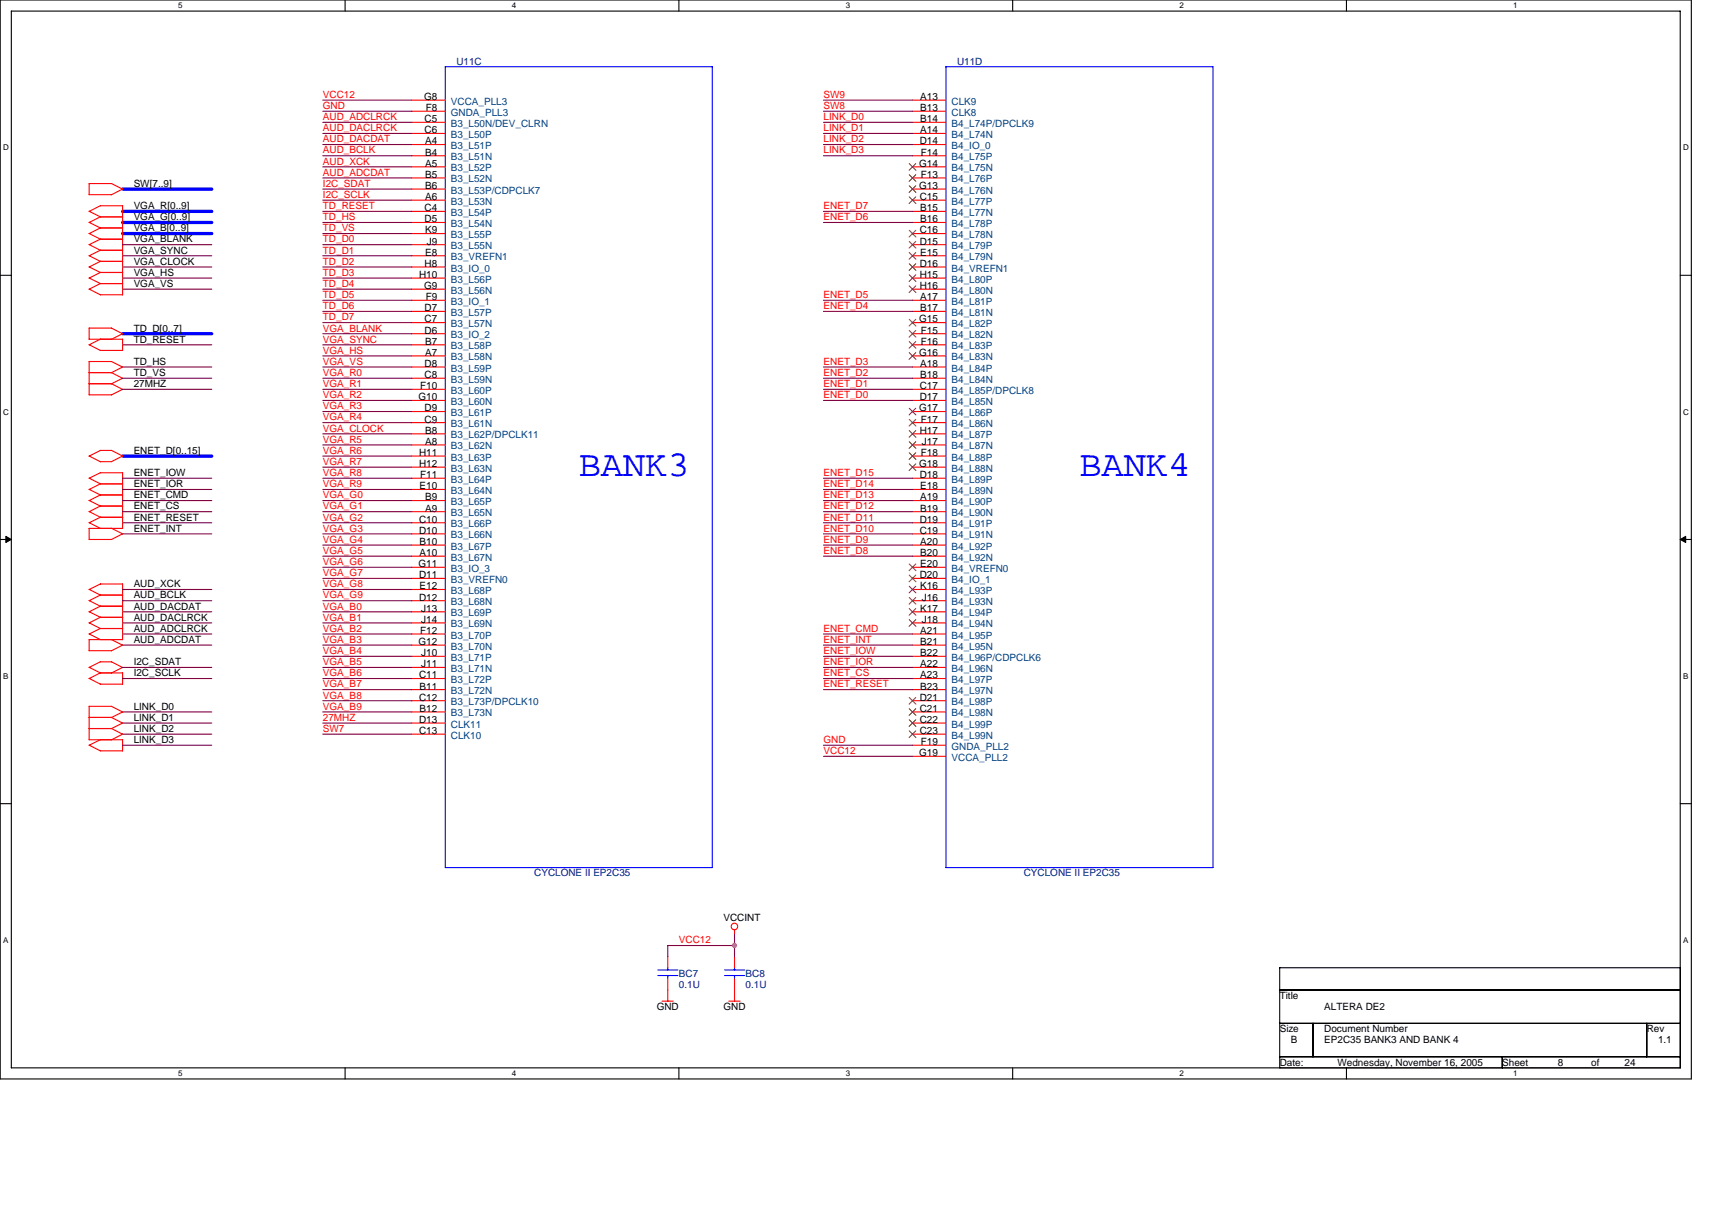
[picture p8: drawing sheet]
<svg xmlns="http://www.w3.org/2000/svg" width="297mm" height="210mm" viewBox="0 0 297 210" stroke-linecap="round" stroke-linejoin="round" font-family="sans-serif">
<path d="M0 0h293.5v187.2h-293.5zM2 1.9h289.5v183.4h-289.5z" fill="none" stroke="#000" stroke-width=".19"/>
<g fill="#fff">
<path d="M30.9 .2h.8v1.6h-.8z"/>
<path d="M30.9 185.5h.8v1.6h-.8z"/>
</g>
<path d="M59.9 0v1.9M59.9 185.3v1.9" fill="none" stroke="#000" stroke-width=".19"/>
<g fill="#fff">
<path d="M88.8 .2h.8v1.6h-.8z"/>
<path d="M88.8 185.5h.8v1.6h-.8z"/>
</g>
<path d="M117.8 0v1.9M117.8 185.3v1.9" fill="none" stroke="#000" stroke-width=".19"/>
<g fill="#fff">
<path d="M146.7 .2h.8v1.6h-.8z"/>
<path d="M146.7 185.5h.8v1.6h-.8z"/>
</g>
<path d="M175.7 0v1.9M175.7 185.3v1.9" fill="none" stroke="#000" stroke-width=".19"/>
<g fill="#fff">
<path d="M204.7 .2h.7v1.6h-.7z"/>
<path d="M204.7 185.5h.7v1.6h-.7z"/>
</g>
<path d="M233.6 0v1.9M233.6 185.3v1.9" fill="none" stroke="#000" stroke-width=".19"/>
<g fill="#fff">
<path d="M262.6 .2h.7v1.6h-.7z"/>
<path d="M262.6 185.5h.7v1.6h-.7z"/>
<path d="M.5 24.8h1v1.6h-1z"/>
<path d="M292 24.8h1v1.6h-1z"/>
<path d="M.5 70.7h1v1.5h-1z"/>
<path d="M292 70.7h1v1.5h-1z"/>
</g>
<path d="M0 47.8h2M291.5 47.8h2" fill="none" stroke="#000" stroke-width=".19"/>
<g fill="#fff">
<path d="M.5 116.5h.9v1.6h-.9z"/>
<path d="M292 116.5h.9v1.6h-.9z"/>
</g>
<path d="M0 93.6h2M291.5 93.6h2" fill="none" stroke="#000" stroke-width=".19"/>
<path d="M1 93.1l1 .5-1 .5zM291.5 93.6l1-.5v1z" fill="#000" stroke="#000" stroke-width=".17"/>
<g fill="#fff">
<path d="M.5 162.4h.9v1.5h-.9z"/>
<path d="M292 162.4h.9v1.5h-.9z"/>
</g>
<path d="M0 139.5h2M291.5 139.5h2M222 167.9h69.5v17.4h-69.5zM222 171.8h69.5M222 177.6h69.5M227.8 177.6v5.8M285.7 177.6v5.8M222 183.4h69.5M260.6 183.4v1.9" fill="none" stroke="#000" stroke-width=".19"/>
<g fill="none" stroke="#f00" stroke-width=".19">
<path d="M71.5 17.4h5.8M71.5 19.3h5.8M158.3 17.4h5.8M158.3 19.3h5.8M15.4 38.6l2 .9-1.9 1M15.4 36.7l2 .9M15.4 33.8h3.9M17.4 39.6h3.9M17.4 37.6h3.9M17.4 37.6l-1.9 1M21.3 35.7v15.5M21.3 32.8l-2 1"/>
<path d="M21.3 35.7h-3.9l-1.9 1M21.3 32.8l-1.9-.9-3.9-.1v2M71.5 23.2h5.8M71.5 25.1h5.8M71.5 27h5.8M71.5 29h5.8M71.5 30.9h5.8M71.5 32.8h5.8M71.5 34.7h5.8M71.5 36.7h5.8M71.5 38.6h5.8M71.5 21.2h5.8"/>
<path d="M158.3 23.2h5.8M158.3 25.1h5.8M158.3 27h5.8M158.3 29h5.8M158.3 30.9h5.8M158.3 32.8h5.8M158.3 34.7h5.8M158.3 36.7h5.8M158.3 38.6h5.8M158.3 21.2h5.8M15.4 40.5l2 1M15.4 46.3l2 1-1.9 1"/>
<path d="M15.4 42.4l2 1-1.9 1M15.4 44.4l2 1M15.4 58.9h5.9M15.4 50.2l2 1M15.4 48.2l2 1M15.4 59.8l2 1M15.5 56.9v2M15.5 56.9h3.9l1.9 1M17.4 41.5h3.9M17.4 45.4h3.9M17.4 47.3h3.9M17.4 43.4h3.9"/>
<path d="M17.4 49.2h3.9M17.4 51.2h3.9M17.4 45.3l-1.9 1M17.4 41.5l-1.9 1M17.4 49.2l-1.9 1M17.4 58.8l-1.9 1M21.3 58.9v1.9h-3.9M21.3 57.9l-2 1M71.5 40.5h5.8M71.5 42.5h5.8M71.5 44.4h5.8M71.5 46.3h5.8"/>
<path d="M71.5 48.3h5.8M71.5 50.2h5.8M71.5 52.1h5.8M71.5 54h5.8M71.5 56h5.8M71.5 57.9h5.8M71.5 59.8h5.8M158.3 40.5h5.8M158.3 42.5h5.8M158.3 44.4h5.8M158.3 46.3h5.8M158.3 48.3h5.8"/>
<path d="M158.3 50.2h5.8M158.3 52.1h5.8M158.3 54h5.8M158.3 56h5.8M158.3 57.9h5.8M158.3 59.8h5.8M15.4 64.7h4l1.9 1M15.4 66.6h4l1.9 1M15.4 68.5h3.9M17.4 78.2h1.9M17.4 78.2l-2 1M19.3 78.1l2 1"/>
<path d="M21.3 63.7l-2 1M21.3 65.6l-2 1M21.3 67.6l-2 .9M21.3 63.7l-1.9-1h-3.9v5.8M21.3 79.1l-1.9 1h-2l-1.9-1M71.5 61.8h5.8M71.5 63.7h5.8M71.5 65.6h5.8M71.5 67.6h5.8M71.5 69.5h5.8M71.5 71.4h5.8M71.5 73.3h5.8"/>
<path d="M71.5 75.3h5.8M71.5 77.2h5.8M71.5 79.1h5.8M158.3 61.8h5.8M158.3 63.7h5.8M158.3 65.6h5.8M158.3 67.6h5.8M158.3 69.5h5.8M158.3 71.4h5.8M158.3 73.3h5.8M158.3 75.3h5.8M158.3 77.2h5.8"/>
<path d="M158.3 79.1h5.8M15.4 83l2 1M15.4 84.9l2 1-1.9 1M15.4 86.8l2 1M15.4 88.8l2 1M15.4 90.7l2 1M15.5 91.7v1.9M17.4 84h3.9M17.4 85.9h3.9M17.4 87.8h3.9M17.4 89.8h3.9M17.4 83.9l-1.9 1"/>
<path d="M17.4 87.8l-1.9 1M17.4 89.7l-1.9 1M19.3 91.7l2 .9M21.3 82v9.7h-5.9M21.3 82h-3.9l-1.9 1M21.3 92.6l-1.9 1h-3.9M71.5 81.1h5.8M71.5 83h5.8M71.5 84.9h5.8M71.5 86.9h5.8M71.5 88.8h5.8M71.5 90.7h5.8"/>
<path d="M71.5 92.6h5.8M71.5 94.6h5.8M71.5 96.5h5.8M71.5 98.4h5.8M158.3 81.1h5.8M158.3 83h5.8M158.3 84.9h5.8M158.3 86.9h5.8M158.3 88.8h5.8M158.3 90.7h5.8M158.3 92.6h5.8M158.3 94.6h5.8"/>
<path d="M158.3 96.5h5.8M158.3 98.4h5.8M15.4 102.3l2 1M15.4 104.2l2 1-1.9 1M15.4 106.2l2 .9M15.4 108.1l2 1M15.4 110l2 1M15.4 112.9h3.9M15.4 115.8l2 1-1.9 1M15.4 117.7l2 1M15.5 111v1.9M17.4 103.3h3.9"/>
<path d="M17.4 105.2h3.9M17.4 107.1h3.9M17.4 109.1h3.9M17.4 116.8h3.9M17.4 118.7h3.9M17.4 114.9h2l1.9 .9M17.4 103.3l-1.9 .9M17.4 107.1l-1.9 1M17.4 109.1l-1.9 .9M17.4 114.8l-1.9 1M19.3 111l2 1M21.3 101.3v9.7h-5.8"/>
<path d="M21.3 116.8v1.9M21.3 112l-2 .9M21.3 115.8l-2 1M21.3 101.3h-3.9l-1.9 1M71.5 110h5.8M71.5 108.1h5.8M71.5 100.4h5.8M71.5 102.3h5.8M71.5 106.2h5.8M71.5 104.2h5.8M71.5 112h5.8M71.5 113.9h5.8"/>
<path d="M71.5 115.8h5.8M71.5 117.8h5.8M71.5 119.7h5.8M158.3 110h5.8M158.3 108.1h5.8M158.3 100.4h5.8M158.3 102.3h5.8M158.3 106.2h5.8M158.3 104.2h5.8M158.3 112h5.8M158.3 113.9h5.8M158.3 115.8h5.8"/>
<path d="M158.3 117.8h5.8M158.3 119.7h5.8M15.4 128.4h5.9M15.4 129.3l2 1M15.4 124.5h4l1.9 1M15.4 126.4h4l1.9 1M15.5 122.6v5.8M15.5 122.6h3.9l1.9 1M17.4 128.4l-1.9 .9M21.3 128.4v1.9h-3.9M21.3 123.5l-2 1M21.3 125.5l-2 .9"/>
<path d="M21.3 127.4l-2 1M71.5 121.6h5.8M71.5 123.5h5.8M71.5 125.5h5.8M71.5 127.4h5.8M158.3 121.6h5.8M158.3 123.5h5.8M158.3 125.5h5.8M158.3 127.4h5.8M158.3 129.3h5.8M158.3 131.3h5.8M114.9 173.7h1.9"/>
<path d="M115.9 166v1.9M115.9 169.9v3.8M126.4 173.7h2M127.4 161.4v.8M127.4 166v1.9M127.4 169.9v3.8"/>
<circle cx="127.4" cy="160.8" r=".57"/>
</g>
<path d="M77.3 11.6h46.3v139h-46.3zM164.1 11.6h46.4v139h-46.4zM114.1 169.3h3.5M114.1 168.3h3.5M115.9 167.9v.4M115.9 169.3v.6M125.7 169.3h3.5M125.7 168.3h3.5M127.4 167.9v.4M127.4 169.3v.6" fill="none" stroke="#00f" stroke-width=".19"/>
<g fill="none" stroke="#804000" stroke-width=".17">
<path d="M157.8 28.4l1.1 1.1M157.8 30.3l1.1 1.2M157.8 32.2l1.1 1.2M157.8 34.2l1.1 1.1M157.8 40l1.1 1.1M158.9 28.4l-1.2 1.1M158.9 30.3l-1.2 1.2M158.9 32.2l-1.2 1.2M158.9 34.2l-1.2 1.1M158.9 40l-1.2 1.1M157.8 41.9l1.1 1.2M157.8 47.7l1.1 1.2"/>
<path d="M157.8 43.8l1.1 1.2M157.8 45.8l1.1 1.1M157.8 49.6l1.1 1.2M157.8 55.4l1.1 1.2M157.8 57.3l1.1 1.2M157.8 59.3l1.1 1.1M158.9 41.9l-1.2 1.2M158.9 47.7l-1.2 1.2M158.9 43.8l-1.2 1.2M158.9 45.8l-1.2 1.1M158.9 49.6l-1.2 1.2M158.9 55.4l-1.2 1.2"/>
<path d="M158.9 57.3l-1.2 1.2M158.9 59.3l-1.2 1.1M157.8 61.2l1.1 1.2M157.8 70.8l1.1 1.2M157.8 72.8l1.1 1.1M157.8 74.7l1.1 1.2M157.8 76.6l1.1 1.2M157.8 78.6l1.1 1.1M158.9 61.2l-1.2 1.2M158.9 70.8l-1.2 1.2M158.9 72.8l-1.2 1.1M158.9 74.7l-1.2 1.2"/>
<path d="M158.9 76.6l-1.2 1.2M158.9 78.6l-1.2 1.1M157.8 80.5l1.1 1.2M157.8 97.9l1.1 1.1M157.8 99.8l1.1 1.2M158.9 80.5l-1.2 1.2M158.9 97.9l-1.2 1.1M158.9 99.8l-1.2 1.2M157.8 101.7l1.1 1.2M157.8 103.7l1.1 1.1M157.8 105.6l1.1 1.2M157.8 107.5l1.1 1.2"/>
<path d="M158.9 101.7l-1.2 1.2M158.9 103.7l-1.2 1.1M158.9 105.6l-1.2 1.2M158.9 107.5l-1.2 1.2M157.8 121l1.1 1.2M157.8 123l1.1 1.1M157.8 124.9l1.1 1.2M157.8 126.8l1.1 1.2M158.9 121l-1.2 1.2M158.9 123l-1.2 1.1M158.9 124.9l-1.2 1.2M158.9 126.8l-1.2 1.2"/>
</g>
<path d="M21.3 36.7h15.4M21.3 38.6h15.4M21.3 32.8h15.4M21.3 40.5h15.4M21.3 57.9h15.4M21.3 79.1h15.4" fill="none" stroke="#00f" stroke-width=".57"/>
<g fill="none" stroke="#800040" stroke-width=".19">
<path d="M56 17.4h15.5M56 19.3h15.5M142.9 17.4h15.4M142.9 19.3h15.4M56 21.2h15.5M56 23.2h15.5M56 29h15.5M56 30.9h15.5M56 36.7h15.5M56 38.6h15.5M56 25.1h15.5M56 27h15.5"/>
<path d="M56 32.8h15.5M56 34.7h15.5M142.9 21.2h15.4M142.9 23.2h15.4M142.9 36.7h15.4M142.9 38.6h15.4M142.9 25.1h15.4M142.9 27h15.4M21.3 46.3h15.4M21.3 42.5h15.4M21.3 44.4h15.4M21.3 48.3h15.4"/>
<path d="M21.3 50.2h15.4M21.3 59.8h15.4M56 46.3h15.5M56 42.5h15.5M56 44.4h15.5M56 48.3h15.5M56 50.2h15.5M56 59.8h15.5M56 52.1h15.5M56 56h15.5M56 40.5h15.5M56 54h15.5"/>
<path d="M56 57.9h15.5M142.9 52.1h15.4M142.9 54h15.4M21.3 65.6h15.4M21.3 63.7h15.4M21.3 67.6h15.4M56 65.6h15.5M56 63.7h15.5M56 67.6h15.5M56 79.1h15.5M56 77.2h15.5M56 75.3h15.5"/>
<path d="M56 61.8h15.5M56 71.4h15.5M56 69.5h15.5M56 73.3h15.5M142.9 65.6h15.4M142.9 63.7h15.4M142.9 67.6h15.4M142.9 69.5h15.4M21.3 92.6h15.4M21.3 90.7h15.4M21.3 83h15.4M21.3 86.9h15.4"/>
<path d="M21.3 84.9h15.4M21.3 88.8h15.4M56 92.6h15.5M56 90.7h15.5M56 96.5h15.5M56 94.6h15.5M56 98.4h15.5M56 81.1h15.5M56 83h15.5M56 86.9h15.5M56 84.9h15.5M56 88.8h15.5"/>
<path d="M142.9 92.6h15.4M142.9 90.7h15.4M142.9 96.5h15.4M142.9 94.6h15.4M142.9 83h15.4M142.9 86.9h15.4M142.9 84.9h15.4M142.9 88.8h15.4M21.3 117.8h15.4M21.3 104.2h15.4M21.3 115.8h15.4M21.3 112h15.4"/>
<path d="M21.3 108.1h15.4M21.3 102.3h15.4M21.3 110h15.4M21.3 106.2h15.4M56 113.9h15.5M56 117.8h15.5M56 104.2h15.5M56 115.8h15.5M56 112h15.5M56 108.1h15.5M56 119.7h15.5M56 100.4h15.5"/>
<path d="M56 102.3h15.5M56 110h15.5M56 106.2h15.5M142.9 113.9h15.4M142.9 117.8h15.4M142.9 115.8h15.4M142.9 112h15.4M142.9 119.7h15.4M142.9 110h15.4M21.3 125.5h15.4M21.3 129.3h15.4M21.3 127.4h15.4"/>
<path d="M21.3 123.5h15.4M56 125.5h15.5M56 127.4h15.5M56 121.6h15.5M56 123.5h15.5M142.9 129.3h15.4M142.9 131.3h15.4M127.4 162.2v3.8M127.4 164.1h-11.5v1.9"/>
</g>
<circle cx="127.4" cy="164.1" r=".38" fill="#f0f" stroke="#f0f" stroke-width=".19"/>
<g font-size="6.4" fill="#00f">
<text x="100.4" y="82.5">BANK3</text>
<text x="187.3" y="82.5">BANK4</text>
</g>
<g font-size="1.7" fill="#000080">
<text x="79.2" y="11.2">U11C</text>
<text x="166" y="11.2">U11D</text>
<text x="92.7" y="152.1">CYCLONE II EP2C35</text>
<text x="177.6" y="152.1">CYCLONE II EP2C35</text>
<text x="117.8" y="169.5">BC7</text>
<text x="117.8" y="171.4">0.1U</text>
<text x="129.4" y="169.5">BC8</text>
<text x="129.4" y="171.4">0.1U</text>
</g>
<g font-size="1.7" fill="#f00">
<text x="56" y="17">VCC12</text>
<text x="142.9" y="17">SW9</text>
<text x="56" y="18.9">GND</text>
<text x="56" y="20.8">AUD_ADCLRCK</text>
<text x="56" y="22.8">AUD_DACLRCK</text>
<text x="142.9" y="18.9">SW8</text>
<text x="142.9" y="20.8">LINK_D0</text>
<text x="142.9" y="22.8">LINK_D1</text>
<text x="56" y="28.6">AUD_XCK</text>
<text x="56" y="24.7">AUD_DACDAT</text>
<text x="56" y="26.6">AUD_BCLK</text>
<text x="142.9" y="24.7">LINK_D2</text>
<text x="142.9" y="26.6">LINK_D3</text>
<text x="56" y="30.5">AUD_ADCDAT</text>
<text x="56" y="32.4">I2C_SDAT</text>
<text x="56" y="34.4">I2C_SCLK</text>
<text x="56" y="36.3">TD_RESET</text>
<text x="56" y="40.2">TD_VS</text>
<text x="56" y="38.2">TD_HS</text>
<text x="142.9" y="38.2">ENET_D6</text>
<text x="142.9" y="36.3">ENET_D7</text>
<text x="56" y="44">TD_D1</text>
<text x="56" y="42.1">TD_D0</text>
<text x="56" y="45.9">TD_D2</text>
<text x="56" y="47.9">TD_D3</text>
<text x="56" y="51.7">TD_D5</text>
<text x="56" y="53.7">TD_D6</text>
<text x="56" y="49.8">TD_D4</text>
<text x="142.9" y="53.7">ENET_D4</text>
<text x="142.9" y="51.7">ENET_D5</text>
<text x="56" y="55.6">TD_D7</text>
<text x="56" y="57.5">VGA_BLANK</text>
<text x="56" y="59.5">VGA_SYNC</text>
<text x="56" y="63.3">VGA_VS</text>
<text x="56" y="61.4">VGA_HS</text>
<text x="56" y="65.2">VGA_R0</text>
<text x="142.9" y="65.2">ENET_D2</text>
<text x="142.9" y="63.3">ENET_D3</text>
<text x="56" y="67.2">VGA_R1</text>
<text x="56" y="71">VGA_R3</text>
<text x="56" y="69.1">VGA_R2</text>
<text x="142.9" y="69.1">ENET_D0</text>
<text x="142.9" y="67.2">ENET_D1</text>
<text x="56" y="76.8">VGA_R5</text>
<text x="56" y="74.9">VGA_CLOCK</text>
<text x="56" y="73">VGA_R4</text>
<text x="56" y="78.8">VGA_R6</text>
<text x="56" y="80.7">VGA_R7</text>
<text x="56" y="82.6">VGA_R8</text>
<text x="142.9" y="82.6">ENET_D15</text>
<text x="56" y="86.5">VGA_G0</text>
<text x="56" y="84.5">VGA_R9</text>
<text x="56" y="88.4">VGA_G1</text>
<text x="142.9" y="88.4">ENET_D12</text>
<text x="142.9" y="86.5">ENET_D13</text>
<text x="142.9" y="84.5">ENET_D14</text>
<text x="56" y="92.3">VGA_G3</text>
<text x="56" y="90.3">VGA_G2</text>
<text x="56" y="94.2">VGA_G4</text>
<text x="142.9" y="94.2">ENET_D9</text>
<text x="142.9" y="92.3">ENET_D10</text>
<text x="142.9" y="90.3">ENET_D11</text>
<text x="56" y="96.1">VGA_G5</text>
<text x="56" y="98.1">VGA_G6</text>
<text x="56" y="100">VGA_G7</text>
<text x="56" y="101.9">VGA_G8</text>
<text x="142.9" y="96.1">ENET_D8</text>
<text x="56" y="103.8">VGA_G9</text>
<text x="56" y="107.7">VGA_B1</text>
<text x="56" y="105.8">VGA_B0</text>
<text x="56" y="113.5">VGA_B4</text>
<text x="56" y="111.6">VGA_B3</text>
<text x="56" y="109.6">VGA_B2</text>
<text x="142.9" y="113.5">ENET_IOW</text>
<text x="142.9" y="111.6">ENET_INT</text>
<text x="142.9" y="109.6">ENET_CMD</text>
<text x="56" y="117.4">VGA_B6</text>
<text x="56" y="115.4">VGA_B5</text>
<text x="56" y="119.3">VGA_B7</text>
<text x="142.9" y="119.3">ENET_RESET</text>
<text x="142.9" y="117.4">ENET_CS</text>
<text x="142.9" y="115.4">ENET_IOR</text>
<text x="56" y="125.1">27MHZ</text>
<text x="56" y="121.2">VGA_B8</text>
<text x="56" y="123.1">VGA_B9</text>
<text x="56" y="127">SW7</text>
<text x="142.9" y="128.9">GND</text>
<text x="142.9" y="130.9">VCC12</text>
<text x="117.8" y="163.7">VCC12</text>
</g>
<g font-size="1.7">
<text x="73.6" y="17.4">G8</text>
<text x="159.7" y="17.4">A13</text>
<text x="73.7" y="23.1">C6</text>
<text x="73.7" y="21.2">C5</text>
<text x="73.9" y="19.3">F8</text>
<text x="159.7" y="19.3">B13</text>
<text x="159.7" y="21.2">B14</text>
<text x="159.7" y="23.1">A14</text>
<text x="73.8" y="25.1">A4</text>
<text x="73.8" y="27">B4</text>
<text x="73.8" y="28.9">A5</text>
<text x="159.5" y="28.9">G14</text>
<text x="159.6" y="25.1">D14</text>
<text x="159.8" y="27">F14</text>
<text x="23.2" y="32.4">SW[7..9]</text>
<text x="73.8" y="30.9">B5</text>
<text x="73.8" y="32.8">B6</text>
<text x="73.8" y="34.7">A6</text>
<text x="159.5" y="32.8">G13</text>
<text x="159.6" y="34.7">C15</text>
<text x="159.8" y="30.9">F13</text>
<text x="23.2" y="40.2">VGA_B[0..9]</text>
<text x="23.2" y="36.3">VGA_R[0..9]</text>
<text x="23.2" y="38.2">VGA_G[0..9]</text>
<text x="73.7" y="36.7">C4</text>
<text x="73.7" y="38.6">D5</text>
<text x="73.8" y="40.5">K9</text>
<text x="159.6" y="40.5">C16</text>
<text x="159.7" y="38.6">B16</text>
<text x="159.7" y="36.7">B15</text>
<text x="23.2" y="45.9">VGA_CLOCK</text>
<text x="23.2" y="42.1">VGA_BLANK</text>
<text x="23.2" y="44">VGA_SYNC</text>
<text x="23.2" y="47.9">VGA_HS</text>
<text x="73.7" y="46.3">H8</text>
<text x="73.8" y="44.4">E8</text>
<text x="74.1" y="42.4">J9</text>
<text x="159.6" y="42.4">D15</text>
<text x="159.6" y="46.3">D16</text>
<text x="159.7" y="44.4">E15</text>
<text x="23.2" y="49.8">VGA_VS</text>
<text x="72.7" y="48.2">H10</text>
<text x="73.6" y="50.2">G9</text>
<text x="73.9" y="52.1">F9</text>
<text x="159.6" y="48.2">H15</text>
<text x="159.6" y="50.2">H16</text>
<text x="159.7" y="52.1">A17</text>
<text x="23.2" y="57.5">TD_D[0..7]</text>
<text x="23.2" y="59.5">TD_RESET</text>
<text x="73.7" y="54">D7</text>
<text x="73.7" y="56">C7</text>
<text x="73.7" y="57.9">D6</text>
<text x="73.8" y="59.8">B7</text>
<text x="159.5" y="56">G15</text>
<text x="159.7" y="54">B17</text>
<text x="159.8" y="57.9">F15</text>
<text x="159.8" y="59.8">F16</text>
<text x="23.2" y="63.3">TD_HS</text>
<text x="23.2" y="65.2">TD_VS</text>
<text x="73.7" y="63.7">D8</text>
<text x="73.7" y="65.6">C8</text>
<text x="73.8" y="61.7">A7</text>
<text x="159.5" y="61.7">G16</text>
<text x="159.7" y="63.7">A18</text>
<text x="159.7" y="65.6">B18</text>
<text x="23.2" y="67.2">27MHZ</text>
<text x="72.6" y="69.5">G10</text>
<text x="72.9" y="67.5">F10</text>
<text x="73.7" y="71.4">D9</text>
<text x="159.5" y="71.4">G17</text>
<text x="159.6" y="67.5">C17</text>
<text x="159.6" y="69.5">D17</text>
<text x="73.7" y="73.3">C9</text>
<text x="73.8" y="75.3">B8</text>
<text x="73.8" y="77.2">A8</text>
<text x="159.6" y="75.3">H17</text>
<text x="159.8" y="73.3">F17</text>
<text x="160" y="77.2">J17</text>
<text x="23.2" y="78.8">ENET_D[0..15]</text>
<text x="23.2" y="82.6">ENET_IOW</text>
<text x="72.7" y="79.1">H11</text>
<text x="72.7" y="81">H12</text>
<text x="72.9" y="83">F11</text>
<text x="159.5" y="81">G18</text>
<text x="159.6" y="83">D18</text>
<text x="159.8" y="79.1">F18</text>
<text x="23.2" y="84.5">ENET_IOR</text>
<text x="23.2" y="86.5">ENET_CMD</text>
<text x="23.2" y="88.4">ENET_CS</text>
<text x="72.8" y="84.9">E10</text>
<text x="73.8" y="86.8">B9</text>
<text x="73.8" y="88.8">A9</text>
<text x="159.7" y="84.9">E18</text>
<text x="159.7" y="86.8">A19</text>
<text x="159.7" y="88.8">B19</text>
<text x="23.2" y="90.3">ENET_RESET</text>
<text x="23.2" y="92.3">ENET_INT</text>
<text x="72.7" y="90.7">C10</text>
<text x="72.7" y="92.6">D10</text>
<text x="72.8" y="94.6">B10</text>
<text x="159.6" y="90.7">D19</text>
<text x="159.6" y="92.6">C19</text>
<text x="159.7" y="94.6">A20</text>
<text x="23.2" y="101.9">AUD_XCK</text>
<text x="72.6" y="98.4">G11</text>
<text x="72.7" y="100.4">D11</text>
<text x="72.8" y="96.5">A10</text>
<text x="159.6" y="100.4">D20</text>
<text x="159.7" y="96.5">B20</text>
<text x="159.7" y="98.4">E20</text>
<text x="23.2" y="103.8">AUD_BCLK</text>
<text x="23.2" y="105.8">AUD_DACDAT</text>
<text x="23.2" y="107.7">AUD_DACLRCK</text>
<text x="72.7" y="104.2">D12</text>
<text x="72.8" y="102.3">E12</text>
<text x="73.1" y="106.2">J13</text>
<text x="159.7" y="102.3">K16</text>
<text x="159.7" y="106.2">K17</text>
<text x="160" y="104.2">J16</text>
<text x="23.2" y="109.6">AUD_ADCLRCK</text>
<text x="23.2" y="111.6">AUD_ADCDAT</text>
<text x="72.6" y="111.9">G12</text>
<text x="72.9" y="110">F12</text>
<text x="73.1" y="108.1">J14</text>
<text x="73.1" y="113.9">J10</text>
<text x="159.7" y="110">A21</text>
<text x="159.7" y="111.9">B21</text>
<text x="159.7" y="113.9">B22</text>
<text x="160" y="108.1">J18</text>
<text x="23.2" y="115.4">I2C_SDAT</text>
<text x="23.2" y="117.4">I2C_SCLK</text>
<text x="72.7" y="117.7">C11</text>
<text x="72.8" y="119.7">B11</text>
<text x="73.1" y="115.8">J11</text>
<text x="159.7" y="115.8">A22</text>
<text x="159.7" y="117.7">A23</text>
<text x="159.7" y="119.7">B23</text>
<text x="23.2" y="123.1">LINK_D0</text>
<text x="23.2" y="125.1">LINK_D1</text>
<text x="72.7" y="121.6">C12</text>
<text x="72.7" y="125.5">D13</text>
<text x="72.8" y="123.5">B12</text>
<text x="159.6" y="121.6">D21</text>
<text x="159.6" y="123.5">C21</text>
<text x="159.6" y="125.5">C22</text>
<text x="23.2" y="128.9">LINK_D3</text>
<text x="23.2" y="127">LINK_D2</text>
<text x="72.7" y="127.4">C13</text>
<text x="159.5" y="131.2">G19</text>
<text x="159.6" y="127.4">C23</text>
<text x="159.8" y="129.3">F19</text>
<text x="125.5" y="159.8">VCCINT</text>
<text x="222" y="173.4">Title</text>
<text x="113.9" y="175.3">GND</text>
<text x="125.5" y="175.3">GND</text>
<text x="222" y="179.1">Size</text>
<text x="229.8" y="175.3">ALTERA DE2</text>
<text x="229.8" y="179.1">Document Number</text>
<text x="285.7" y="179.1">Rev</text>
<text x="222" y="184.9">Date:</text>
<text x="224" y="181.1">B</text>
<text x="229.8" y="181.1">EP2C35 BANK3 AND BANK 4</text>
<text x="232.1" y="184.9">Wednesday, November 16, 2005</text>
<text x="260.6" y="184.9">Sheet</text>
<text x="270.3" y="184.9">8</text>
<text x="276.1" y="184.9">of</text>
<text x="281.9" y="184.9">24</text>
<text x="287.7" y="181.1">1.1</text>
</g>
<g font-size="1.7" fill="#004080">
<text x="78.2" y="18.2">VCCA_PLL3</text>
<text x="78.2" y="20.1">GNDA_PLL3</text>
<text x="78.2" y="23.9">B3_L50P</text>
<text x="78.2" y="22">B3_L50N/DEV_CLRN</text>
<text x="165.1" y="18.2">CLK9</text>
<text x="165.1" y="20.1">CLK8</text>
<text x="165.1" y="22">B4_L74P/DPCLK9</text>
<text x="165.1" y="23.9">B4_L74N</text>
<text x="78.2" y="25.9">B3_L51P</text>
<text x="78.2" y="27.8">B3_L51N</text>
<text x="78.2" y="29.7">B3_L52P</text>
<text x="165.1" y="25.9">B4_IO_0</text>
<text x="165.1" y="27.8">B4_L75P</text>
<text x="165.1" y="29.7">B4_L75N</text>
<text x="78.2" y="31.7">B3_L52N</text>
<text x="78.2" y="33.6">B3_L53P/CDPCLK7</text>
<text x="78.2" y="35.5">B3_L53N</text>
<text x="165.1" y="31.7">B4_L76P</text>
<text x="165.1" y="33.6">B4_L76N</text>
<text x="165.1" y="35.5">B4_L77P</text>
<text x="78.2" y="37.5">B3_L54P</text>
<text x="78.2" y="39.4">B3_L54N</text>
<text x="78.2" y="41.3">B3_L55P</text>
<text x="165.1" y="39.4">B4_L78P</text>
<text x="165.1" y="41.3">B4_L78N</text>
<text x="165.1" y="37.5">B4_L77N</text>
<text x="78.2" y="43.2">B3_L55N</text>
<text x="78.2" y="45.2">B3_VREFN1</text>
<text x="78.2" y="47.1">B3_IO_0</text>
<text x="165.1" y="43.2">B4_L79P</text>
<text x="165.1" y="45.2">B4_L79N</text>
<text x="165.1" y="47.1">B4_VREFN1</text>
<text x="78.2" y="49">B3_L56P</text>
<text x="78.2" y="51">B3_L56N</text>
<text x="78.2" y="52.9">B3_IO_1</text>
<text x="165.1" y="49">B4_L80P</text>
<text x="165.1" y="51">B4_L80N</text>
<text x="165.1" y="52.9">B4_L81P</text>
<text x="78.2" y="54.8">B3_L57P</text>
<text x="78.2" y="56.8">B3_L57N</text>
<text x="78.2" y="58.7">B3_IO_2</text>
<text x="165.1" y="54.8">B4_L81N</text>
<text x="165.1" y="56.8">B4_L82P</text>
<text x="165.1" y="58.7">B4_L82N</text>
<text x="78.2" y="60.6">B3_L58P</text>
<text x="78.2" y="62.5">B3_L58N</text>
<text x="78.2" y="64.5">B3_L59P</text>
<text x="165.1" y="60.6">B4_L83P</text>
<text x="165.1" y="62.5">B4_L83N</text>
<text x="165.1" y="64.5">B4_L84P</text>
<text x="78.2" y="66.4">B3_L59N</text>
<text x="78.2" y="68.3">B3_L60P</text>
<text x="78.2" y="70.3">B3_L60N</text>
<text x="165.1" y="66.4">B4_L84N</text>
<text x="165.1" y="68.3">B4_L85P/DPCLK8</text>
<text x="165.1" y="70.3">B4_L85N</text>
<text x="78.2" y="72.2">B3_L61P</text>
<text x="78.2" y="74.1">B3_L61N</text>
<text x="78.2" y="76.1">B3_L62P/DPCLK11</text>
<text x="165.1" y="72.2">B4_L86P</text>
<text x="165.1" y="74.1">B4_L86N</text>
<text x="165.1" y="76.1">B4_L87P</text>
<text x="78.2" y="78">B3_L62N</text>
<text x="78.2" y="79.9">B3_L63P</text>
<text x="78.2" y="81.9">B3_L63N</text>
<text x="78.2" y="83.8">B3_L64P</text>
<text x="165.1" y="78">B4_L87N</text>
<text x="165.1" y="79.9">B4_L88P</text>
<text x="165.1" y="81.9">B4_L88N</text>
<text x="165.1" y="83.8">B4_L89P</text>
<text x="78.2" y="85.7">B3_L64N</text>
<text x="78.2" y="87.7">B3_L65P</text>
<text x="78.2" y="89.6">B3_L65N</text>
<text x="165.1" y="85.7">B4_L89N</text>
<text x="165.1" y="87.7">B4_L90P</text>
<text x="165.1" y="89.6">B4_L90N</text>
<text x="78.2" y="91.5">B3_L66P</text>
<text x="78.2" y="93.4">B3_L66N</text>
<text x="78.2" y="95.4">B3_L67P</text>
<text x="165.1" y="91.5">B4_L91P</text>
<text x="165.1" y="93.4">B4_L91N</text>
<text x="165.1" y="95.4">B4_L92P</text>
<text x="78.2" y="97.3">B3_L67N</text>
<text x="78.2" y="99.2">B3_IO_3</text>
<text x="78.2" y="101.2">B3_VREFN0</text>
<text x="165.1" y="97.3">B4_L92N</text>
<text x="165.1" y="99.2">B4_VREFN0</text>
<text x="165.1" y="101.2">B4_IO_1</text>
<text x="78.2" y="103.1">B3_L68P</text>
<text x="78.2" y="107">B3_L69P</text>
<text x="78.2" y="105">B3_L68N</text>
<text x="165.1" y="103.1">B4_L93P</text>
<text x="165.1" y="105">B4_L93N</text>
<text x="165.1" y="107">B4_L94P</text>
<text x="78.2" y="110.8">B3_L70P</text>
<text x="78.2" y="108.9">B3_L69N</text>
<text x="78.2" y="112.7">B3_L70N</text>
<text x="165.1" y="108.9">B4_L94N</text>
<text x="165.1" y="110.8">B4_L95P</text>
<text x="165.1" y="112.7">B4_L95N</text>
<text x="78.2" y="114.7">B3_L71P</text>
<text x="78.2" y="116.6">B3_L71N</text>
<text x="78.2" y="118.5">B3_L72P</text>
<text x="165.1" y="114.7">B4_L96P/CDPCLK6</text>
<text x="165.1" y="116.6">B4_L96N</text>
<text x="165.1" y="118.5">B4_L97P</text>
<text x="78.2" y="120.5">B3_L72N</text>
<text x="78.2" y="122.4">B3_L73P/DPCLK10</text>
<text x="78.2" y="124.3">B3_L73N</text>
<text x="165.1" y="120.5">B4_L97N</text>
<text x="165.1" y="122.4">B4_L98P</text>
<text x="165.1" y="124.3">B4_L98N</text>
<text x="78.2" y="126.3">CLK11</text>
<text x="78.2" y="128.2">CLK10</text>
<text x="165.1" y="126.3">B4_L99P</text>
<text x="165.1" y="128.2">B4_L99N</text>
<text x="165.1" y="130.1">GNDA_PLL2</text>
<text x="165.1" y="132">VCCA_PLL2</text>
</g>
<g font-size="1.4">
<text x="30.9" y="1.5">5</text>
<text x="88.8" y="1.5">4</text>
<text x="146.7" y="1.5">3</text>
<text x="204.7" y="1.5">2</text>
<text x="262.6" y="1.5">1</text>
<text x=".5" y="26.1">D</text>
<text x="292" y="26.1">D</text>
<text x=".5" y="71.9">C</text>
<text x="292" y="71.9">C</text>
<text x=".5" y="117.8">B</text>
<text x="292" y="117.8">B</text>
<text x=".5" y="163.6">A</text>
<text x="292" y="163.6">A</text>
<text x="30.9" y="186.8">5</text>
<text x="88.8" y="186.8">4</text>
<text x="146.7" y="186.8">3</text>
<text x="204.7" y="186.8">2</text>
<text x="262.6" y="186.8">1</text>
</g>
</svg>
